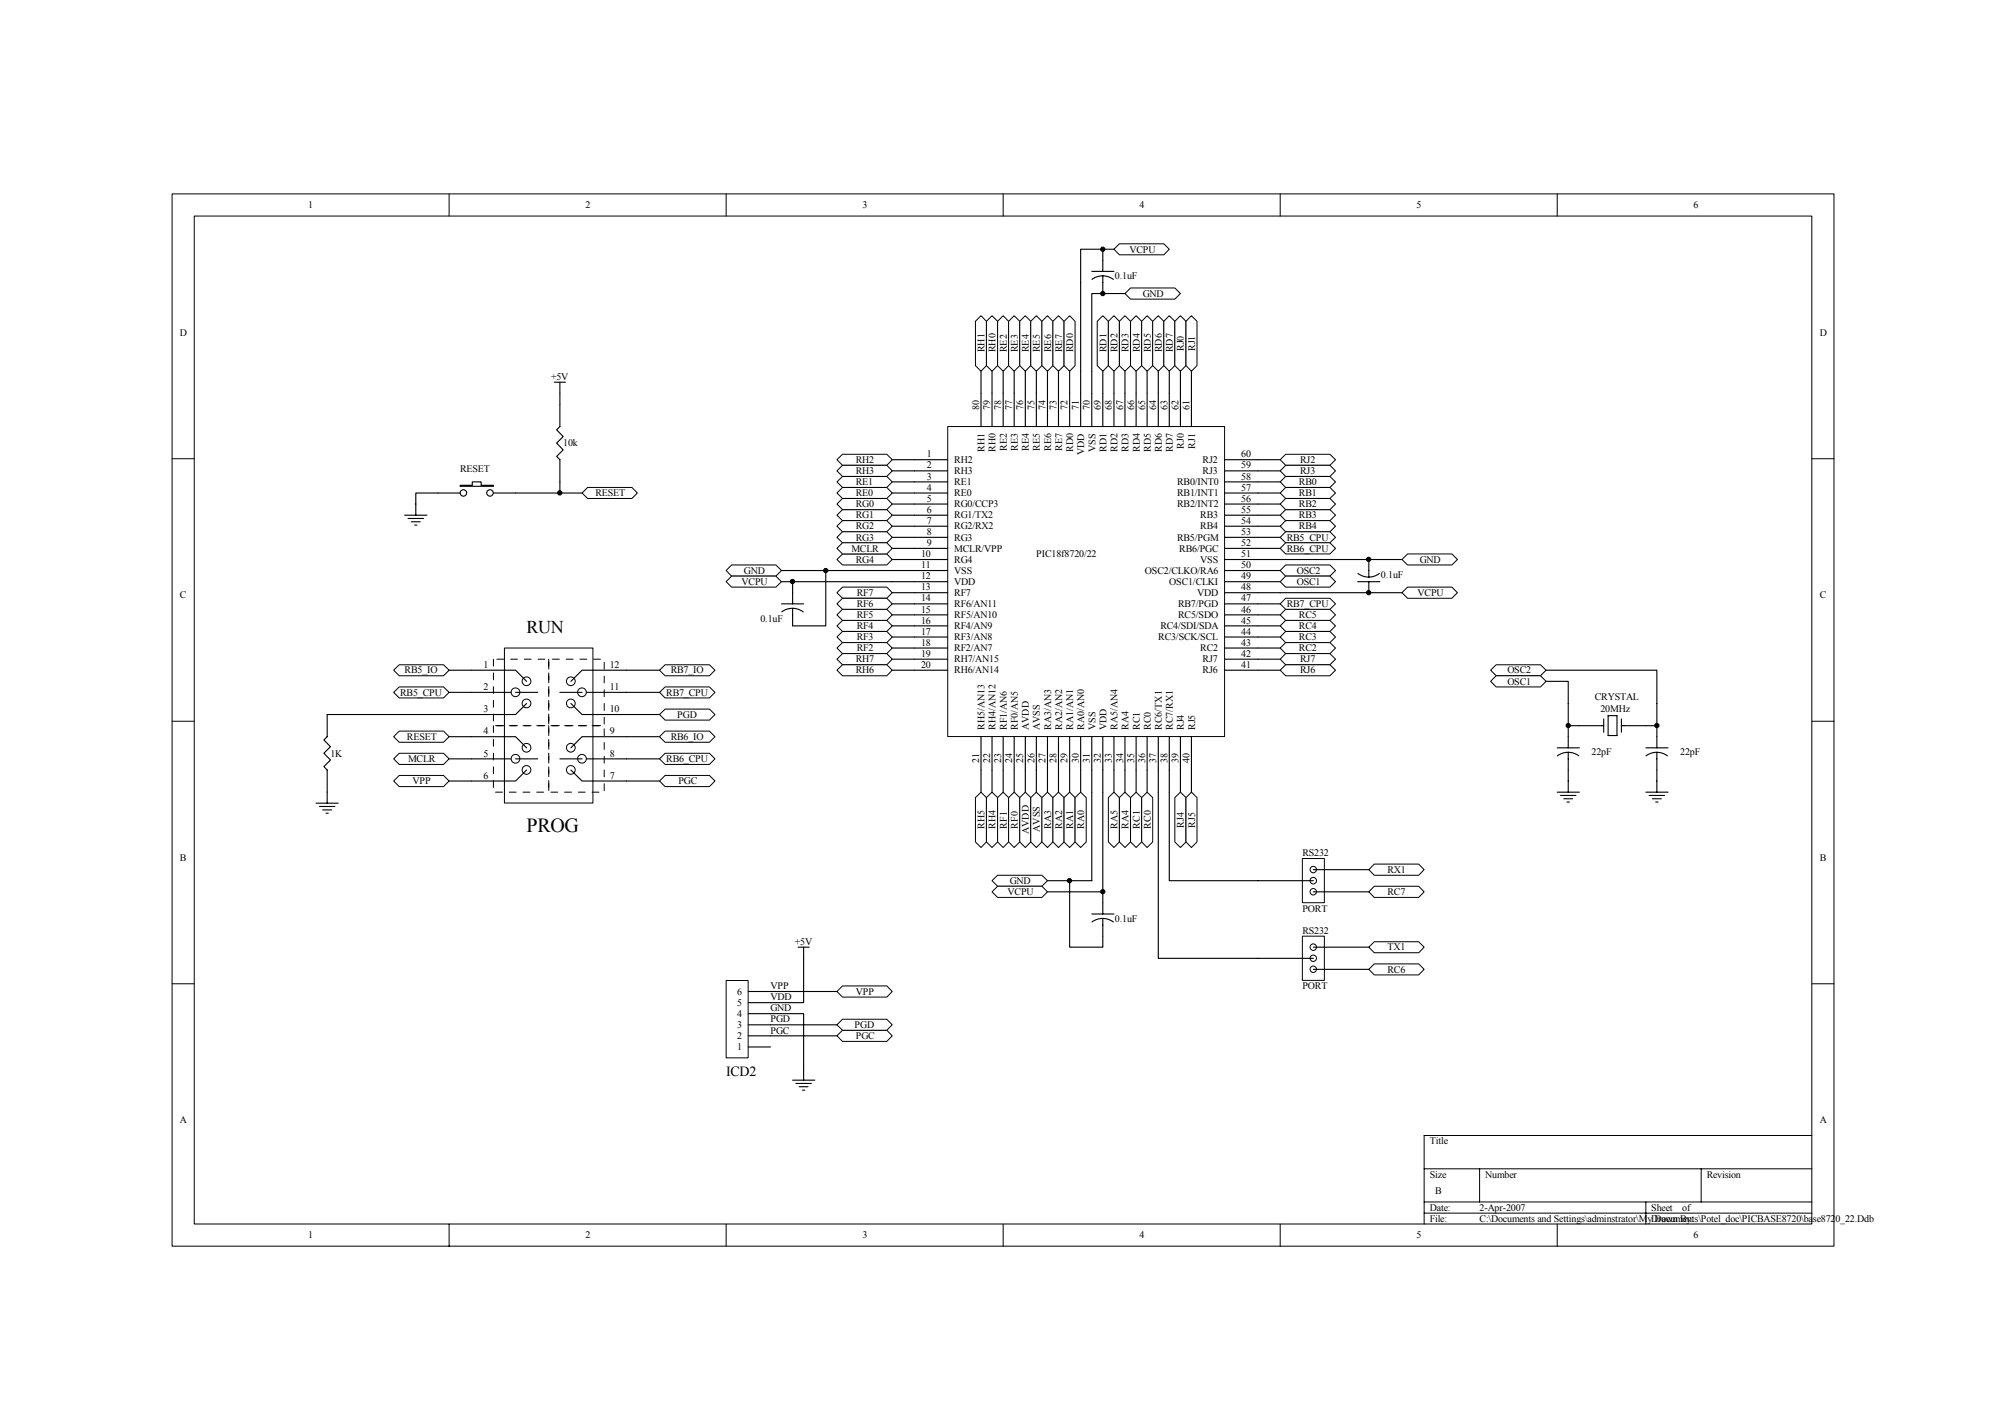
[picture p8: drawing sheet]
<svg xmlns="http://www.w3.org/2000/svg" width="297mm" height="210mm" viewBox="0 0 297 210" stroke-linecap="round" stroke-linejoin="round" font-family="sans-serif">
<g fill="none" stroke="#000" stroke-width=".15">
<path d="M25.5 28.7h246.1v155.8h-246.1zM28.8 32h239.5v149.2h-239.5zM66.5 28.7v3.3M107.5 28.7v3.3M148.5 28.7v3.3M189.6 28.7v3.3M230.6 28.7v3.3M25.5 67.9h3.3M268.3 67.9h3.3M25.5 106.8h3.3M268.3 106.8h3.3M25.5 145.6h3.3"/>
<path d="M268.3 145.6h3.3M210.9 173h57.4M210.9 177.9h57.4M210.9 179.6h57.4M219.1 173v4.9M243.7 177.9v3.3M251.9 173v4.9M268.3 168.1h-57.4v13.1M66.5 181.2v3.3M107.5 181.2v3.3M148.5 181.2v3.3M189.6 181.2v3.3"/>
<path d="M230.6 181.2v3.3"/>
</g>
<g fill="#fff" stroke="#000" stroke-width=".15">
<path d="M123.9 82.8l.9-.8h6.5l.8 .8-.8 .8h-6.5z" fill-rule="evenodd"/>
<path d="M108.3 83.6h6.6l.8 .9-.8 .8h-6.6l-.8-.8z" fill-rule="evenodd"/>
<path d="M108.3 85.3h6.6l.8 .8-.8 .8h-6.6l-.8-.8z" fill-rule="evenodd"/>
<path d="M123.9 87.7l.9-.8h6.5l.8 .8-.8 .9h-6.5z" fill-rule="evenodd"/>
<path d="M123.9 91l.9-.8h6.5l.8 .8-.8 .8h-6.5z" fill-rule="evenodd"/>
<path d="M123.9 92.6l.9-.8h6.5l.8 .8-.8 .9h-6.5z" fill-rule="evenodd"/>
<path d="M123.9 94.3l.9-.8h6.5l.8 .8-.8 .8h-6.5z" fill-rule="evenodd"/>
<path d="M123.9 95.9l.9-.8h6.5l.8 .8-.8 .9h-6.5z" fill-rule="evenodd"/>
<path d="M123.9 89.4l.9-.8h6.5l.8 .8-.8 .8h-6.5z" fill-rule="evenodd"/>
<path d="M123.9 68.1l.9-.9h6.5l.8 .9-.8 .8h-6.5z" fill-rule="evenodd"/>
<path d="M123.9 69.7l.9-.8h6.5l.8 .8-.8 .8h-6.5z" fill-rule="evenodd"/>
<path d="M123.9 71.3l.9-.8h6.5l.8 .8-.8 .9h-6.5z" fill-rule="evenodd"/>
<path d="M123.9 73l.9-.8h6.5l.8 .8-.8 .8h-6.5z" fill-rule="evenodd"/>
<path d="M123.9 76.3l.9-.9h6.5l.8 .9-.8 .8h-6.5z" fill-rule="evenodd"/>
<path d="M123.9 77.9l.9-.8h6.5l.8 .8-.8 .8h-6.5z" fill-rule="evenodd"/>
<path d="M123.9 79.5l.9-.8h6.5l.8 .8-.8 .8h-6.5z" fill-rule="evenodd"/>
<path d="M123.9 81.2l.9-.9h6.5l.8 .9-.8 .8h-6.5z" fill-rule="evenodd"/>
<path d="M123.9 74.6l.9-.8h6.5l.8 .8-.8 .8h-6.5z" fill-rule="evenodd"/>
<path d="M123.9 97.6l.9-.8h6.5l.8 .8-.8 .8h-6.5z" fill-rule="evenodd"/>
<path d="M123.9 99.2l.9-.8h6.5l.8 .8-.8 .8h-6.5z" fill-rule="evenodd"/>
</g>
<g fill="none" stroke="#000" stroke-width=".16">
<path d="M132.1 68.1h3.3M132.1 69.7h3.3M132.1 71.3h3.3M132.1 73h3.3M132.1 74.6h3.3M132.1 76.3h3.3M132.1 77.9h3.3M132.1 79.5h3.3M132.1 81.2h3.3M132.1 82.8h3.3M132.1 84.5h3.3M132.1 86.1h3.3"/>
<path d="M132.1 87.7h3.3M132.1 89.4h3.3M132.1 91h3.3M132.1 92.6h3.3M132.1 94.3h3.3M132.1 95.9h3.3M132.1 99.2h3.3"/>
</g>
<path d="M140.4 63.2h40.9v45.8h-40.9z" fill="#fff"/>
<path d="M140.3 63.1h41v45.9h-41z" fill="none" stroke="#000" stroke-width=".15"/>
<g fill="none" stroke="#000" stroke-width=".16">
<path d="M145.3 58.2v4.9M146.9 58.2v4.9M148.5 58.2v4.9M150.2 58.2v4.9M151.8 58.2v4.9M153.5 58.2v4.9M155.1 58.2v4.9M156.7 58.2v4.9M158.4 58.2v4.9M160 58.2v4.9M161.7 58.2v4.9M163.3 58.2v4.9"/>
<path d="M164.9 58.2v4.9M166.6 58.2v4.9M168.2 58.2v4.9M169.9 58.2v4.9M171.5 58.2v4.9M173.1 58.2v4.9M174.8 58.2v4.9M176.4 58.2v4.9M135.4 68.1h4.9M135.4 69.7h4.9M135.4 71.3h4.9M135.4 73h4.9"/>
<path d="M135.4 74.6h4.9M135.4 76.3h4.9M135.4 77.9h4.9M135.4 79.5h4.9M181.4 68.1h4.9M181.4 69.7h4.9M181.4 71.3h4.9M181.4 73h4.9M181.4 74.6h4.9M181.4 76.3h4.9M181.4 77.9h4.9M181.4 79.5h4.9"/>
<path d="M132.1 97.6h8.2M135.4 81.2h4.9M135.4 82.8h4.9M135.4 84.5h4.9M135.4 86.1h4.9M135.4 87.7h4.9M135.4 89.4h4.9M135.4 91h4.9M135.4 92.6h4.9M135.4 94.3h4.9M135.4 95.9h4.9M135.4 99.2h4.9"/>
<path d="M181.4 81.2h4.9M181.4 82.8h4.9M181.4 84.5h4.9M181.4 86.1h4.9M181.4 87.7h4.9M181.4 89.4h4.9M181.4 91h4.9M181.4 92.6h4.9M181.4 94.3h4.9M181.4 95.9h4.9M181.4 97.6h4.9M181.4 99.2h4.9"/>
<path d="M145.3 109.1v4.9M146.9 109.1v4.9M148.5 109.1v4.9M150.2 109.1v4.9M151.8 109.1v4.9M153.5 109.1v4.9M155.1 109.1v4.9M156.7 109.1v4.9M158.4 109.1v4.9M160 109.1v4.9M161.7 109.1v4.9M163.3 109.1v4.9"/>
<path d="M164.9 109.1v4.9M166.6 109.1v4.9M168.2 109.1v4.9M169.9 109.1v4.9M171.5 109.1v4.9M173.1 109.1v4.9M174.8 109.1v4.9M176.4 109.1v4.9"/>
</g>
<g fill="#fff" stroke="#000" stroke-width=".15">
<path d="M208.4 82h6.6l.8 .8-.8 .8h-6.6l-.8-.8z" fill-rule="evenodd"/>
<path d="M190.4 83.6h6.5l.9 .9-.9 .8h-6.5l-.8-.8z" fill-rule="evenodd"/>
<path d="M190.4 85.3h6.5l.9 .8-.9 .8h-6.5l-.8-.8z" fill-rule="evenodd"/>
<path d="M208.4 86.9h6.6l.8 .8-.8 .9h-6.6l-.8-.9z" fill-rule="evenodd"/>
<path d="M190.4 90.2h6.5l.9 .8-.9 .8h-6.5l-.8-.8z" fill-rule="evenodd"/>
<path d="M190.4 91.8h6.5l.9 .8-.9 .9h-6.5l-.8-.9z" fill-rule="evenodd"/>
<path d="M190.4 93.5h6.5l.9 .8-.9 .8h-6.5l-.8-.8z" fill-rule="evenodd"/>
<path d="M190.4 95.1h6.5l.9 .8-.9 .9h-6.5l-.8-.9z" fill-rule="evenodd"/>
<path d="M190.4 88.6h6.5l.9 .8-.9 .8h-6.5l-.8-.8z" fill-rule="evenodd"/>
<path d="M190.4 67.2h6.5l.9 .9-.9 .8h-6.5l-.8-.8z" fill-rule="evenodd"/>
<path d="M190.4 68.9h6.5l.9 .8-.9 .8h-6.5l-.8-.8z" fill-rule="evenodd"/>
<path d="M190.4 70.5h6.5l.9 .8-.9 .9h-6.5l-.8-.9z" fill-rule="evenodd"/>
<path d="M190.4 72.2h6.5l.9 .8-.9 .8h-6.5l-.8-.8z" fill-rule="evenodd"/>
<path d="M190.4 75.4h6.5l.9 .9-.9 .8h-6.5l-.8-.8z" fill-rule="evenodd"/>
<path d="M190.4 77.1h6.5l.9 .8-.9 .8h-6.5l-.8-.8z" fill-rule="evenodd"/>
<path d="M190.4 78.7h6.5l.9 .8-.9 .8h-6.5l-.8-.8z" fill-rule="evenodd"/>
<path d="M190.4 80.3h6.5l.9 .9-.9 .8h-6.5l-.8-.8z" fill-rule="evenodd"/>
<path d="M190.4 73.8h6.5l.9 .8-.9 .8h-6.5l-.8-.8z" fill-rule="evenodd"/>
<path d="M190.4 96.8h6.5l.9 .8-.9 .8h-6.5l-.8-.8z" fill-rule="evenodd"/>
<path d="M190.4 98.4h6.5l.9 .8-.9 .8h-6.5l-.8-.8z" fill-rule="evenodd"/>
</g>
<g fill="none" stroke="#000" stroke-width=".16">
<path d="M186.3 68.1h3.3M186.3 69.7h3.3M186.3 71.3h3.3M186.3 73h3.3M186.3 74.6h3.3M186.3 76.3h3.3M186.3 77.9h3.3M186.3 79.5h3.3M186.3 81.2h3.3M186.3 82.8h3.3M186.3 84.5h3.3M186.3 86.1h3.3"/>
<path d="M186.3 87.7h3.3M186.3 89.4h3.3M186.3 91h3.3M186.3 92.6h3.3M186.3 94.3h3.3M186.3 95.9h3.3M186.3 97.6h3.3M186.3 99.2h3.3"/>
</g>
<g fill="#fff" stroke="#000" stroke-width=".15">
<path d="M144.4 118.1l.9-.8 .8 .8v6.5l-.8 .9-.9-.9z" fill-rule="evenodd"/>
<path d="M146.1 118.1l.8-.8 .8 .8v6.5l-.8 .9-.8-.9z" fill-rule="evenodd"/>
<path d="M147.7 118.1l.8-.8 .8 .8v6.5l-.8 .9-.8-.9z" fill-rule="evenodd"/>
<path d="M149.3 118.1l.9-.8 .8 .8v6.5l-.8 .9-.9-.9z" fill-rule="evenodd"/>
<path d="M151 118.1l.8-.8 .8 .8v6.5l-.8 .9-.8-.9z" fill-rule="evenodd"/>
<path d="M152.6 118.1l.9-.8 .8 .8v6.5l-.8 .9-.9-.9z" fill-rule="evenodd"/>
<path d="M154.3 118.1l.8-.8 .8 .8v6.5l-.8 .9-.8-.9z" fill-rule="evenodd"/>
<path d="M155.9 118.1l.8-.8 .9 .8v6.5l-.9 .9-.8-.9z" fill-rule="evenodd"/>
<path d="M157.6 118.1l.8-.8 .8 .8v6.5l-.8 .9-.8-.9z" fill-rule="evenodd"/>
<path d="M159.2 118.1l.8-.8 .8 .8v6.5l-.8 .9-.8-.9z" fill-rule="evenodd"/>
<path d="M146.9 130.4l.8-.8h6.6l.8 .8-.8 .8h-6.6z" fill-rule="evenodd"/>
<path d="M146.9 132l.8-.8h6.6l.8 .8-.8 .8h-6.6z" fill-rule="evenodd"/>
<path d="M164.1 118.1l.8-.8 .9 .8v6.5l-.9 .9-.8-.9z" fill-rule="evenodd"/>
<path d="M165.8 118.1l.8-.8 .8 .8v6.5l-.8 .9-.8-.9z" fill-rule="evenodd"/>
<path d="M167.4 118.1l.8-.8 .9 .8v6.5l-.9 .9-.8-.9z" fill-rule="evenodd"/>
<path d="M169.1 118.1l.8-.8 .8 .8v6.5l-.8 .9-.8-.9z" fill-rule="evenodd"/>
<path d="M174 118.1l.8-.8 .8 .8v6.5l-.8 .9-.8-.9z" fill-rule="evenodd"/>
<path d="M175.6 118.1l.8-.8 .8 .8v6.5l-.8 .9-.8-.9z" fill-rule="evenodd"/>
</g>
<g fill="none" stroke="#000" stroke-width=".16">
<path d="M145.3 114v3.3M146.9 114v3.3M148.5 114v3.3M150.2 114v3.3M151.8 114v3.3M153.5 114v3.3M155.1 114v3.3M156.7 114v3.3M158.4 114v3.3M160 114v3.3M161.7 114v3.3M163.3 114v3.3"/>
<path d="M164.9 114v3.3M166.6 114v3.3M168.2 114v3.3M169.9 114v3.3M171.5 114v3.3M173.1 114v3.3M174.8 114v3.3M176.4 114v3.3"/>
</g>
<g fill="#fff" stroke="#000" stroke-width=".15">
<path d="M145.3 46.7l.8 .9v6.5l-.8 .8-.9-.8v-6.5z" fill-rule="evenodd"/>
<path d="M146.9 46.7l.8 .9v6.5l-.8 .8-.8-.8v-6.5z" fill-rule="evenodd"/>
<path d="M147.7 47.6l.8-.9 .8 .9v6.5l-.8 .8-.8-.8z" fill-rule="evenodd"/>
<path d="M150.2 46.7l.8 .9v6.5l-.8 .8-.9-.8v-6.5z" fill-rule="evenodd"/>
<path d="M151.8 46.7l.8 .9v6.5l-.8 .8-.8-.8v-6.5z" fill-rule="evenodd"/>
<path d="M153.5 46.7l.8 .9v6.5l-.8 .8-.9-.8v-6.5z" fill-rule="evenodd"/>
<path d="M155.1 46.7l.8 .9v6.5l-.8 .8-.8-.8v-6.5z" fill-rule="evenodd"/>
<path d="M156.7 46.7l.9 .9v6.5l-.9 .8-.8-.8v-6.5z" fill-rule="evenodd"/>
<path d="M158.4 46.7l.8 .9v6.5l-.8 .8-.8-.8v-6.5z" fill-rule="evenodd"/>
<path d="M165.8 36.1h6.5l.8 .8-.8 .8h-6.5l-.9-.8z" fill-rule="evenodd"/>
<path d="M167.4 42.6h6.6l.8 .9-.8 .8h-6.6l-.8-.8z" fill-rule="evenodd"/>
<path d="M163.3 46.7l.8 .9v6.5l-.8 .8-.8-.8v-6.5z" fill-rule="evenodd"/>
<path d="M164.1 47.6l.8-.9 .9 .9v6.5l-.9 .8-.8-.8z" fill-rule="evenodd"/>
<path d="M166.6 46.7l.8 .9v6.5l-.8 .8-.8-.8v-6.5z" fill-rule="evenodd"/>
<path d="M168.2 46.7l.9 .9v6.5l-.9 .8-.8-.8v-6.5z" fill-rule="evenodd"/>
<path d="M169.9 46.7l.8 .9v6.5l-.8 .8-.8-.8v-6.5z" fill-rule="evenodd"/>
<path d="M171.5 46.7l.8 .9v6.5l-.8 .8-.8-.8v-6.5z" fill-rule="evenodd"/>
<path d="M173.1 46.7l.9 .9v6.5l-.9 .8-.8-.8v-6.5z" fill-rule="evenodd"/>
<path d="M174 47.6l.8-.9 .8 .9v6.5l-.8 .8-.8-.8z" fill-rule="evenodd"/>
<path d="M176.4 46.7l.8 .9v6.5l-.8 .8-.8-.8v-6.5z" fill-rule="evenodd"/>
</g>
<g fill="none" stroke="#000" stroke-width=".16">
<path d="M145.3 54.9v3.3M146.9 54.9v3.3M148.5 54.9v3.3M150.2 54.9v3.3M151.8 54.9v3.3M153.5 54.9v3.3M155.1 54.9v3.3M156.7 54.9v3.3M158.4 54.9v3.3M160 54.9v3.3M161.7 54.9v3.3M163.3 54.9v3.3"/>
<path d="M164.9 54.9v3.3M166.6 54.9v3.3M168.2 54.9v3.3M169.9 54.9v3.3M171.5 54.9v3.3M173.1 54.9v3.3M174.8 54.9v3.3M176.4 54.9v3.3"/>
</g>
<g fill="#fff" stroke="#000" stroke-width=".15">
<path d="M220.7 99.2l.8-.8h6.6l.8 .8-.8 .8h-6.6z" fill-rule="evenodd"/>
<path d="M221.5 100h6.6l.8 .9-.8 .8h-6.6l-.8-.8z" fill-rule="evenodd"/>
</g>
<g fill="none" stroke="#000" stroke-width=".16">
<path d="M228.9 99.2h16.4v11.5M163.3 117.3v14.7M228.9 100.9h3.3v9.8M230.6 110.7h3.3M230.6 117.3h3.3M230.6 111.9a2.65 2.65 0 0 1 3.2 0M231.1 117.8h2.3M231.6 118.2h1.3M232 118.7h.4M232.2 111.4v5.9M232.2 107.4h5.3M237.5 106.4v2"/>
<path d="M238.1 105.9h1.3v3h-1.3zM240.1 107.4h5.2M240.1 106.4v2M243.7 110.7h3.3M243.7 117.3h3.3M243.7 111.9a2.65 2.65 0 0 1 3.2 0M244.2 117.8h2.3M244.7 118.2h1.3M245.2 118.7h.3M245.3 111.4v5.9M161.7 135.3h3.2M161.7 136.5a2.65 2.65 0 0 1 3.2 0"/>
<path d="M163.3 133.6v1.7M163.3 136v2.6"/>
</g>
<g fill="#fff" stroke="#000" stroke-width=".15">
<path d="M203.5 127.9h6.6l.8 .8-.8 .9h-6.6l-.8-.9z" fill-rule="evenodd"/>
<path d="M203.5 139.4h6.6l.8 .8-.8 .8h-6.6l-.8-.8z" fill-rule="evenodd"/>
<path d="M203.5 142.7h6.6l.8 .8-.8 .8h-6.6l-.8-.8z" fill-rule="evenodd"/>
<path d="M203.5 131.2h6.6l.8 .8-.8 .8h-6.6l-.8-.8z" fill-rule="evenodd"/>
</g>
<path d="M192.9 127.1h3.2v6.5h-3.2z" fill="#fff"/>
<path d="M192.8 127.1h3.3v6.5h-3.3z" fill="none" stroke="#000" stroke-width=".15"/>
<g fill="#fff" stroke="#000" stroke-width=".15">
<circle cx="194.5" cy="132" r=".48"/>
<circle cx="194.5" cy="130.4" r=".48"/>
<circle cx="194.5" cy="128.7" r=".48"/>
</g>
<path d="M192.9 138.6h3.2v6.5h-3.2z" fill="#fff"/>
<path d="M192.8 138.6h3.3v6.5h-3.3z" fill="none" stroke="#000" stroke-width=".15"/>
<g fill="#fff" stroke="#000" stroke-width=".15">
<circle cx="194.5" cy="143.5" r=".48"/>
<circle cx="194.5" cy="141.8" r=".48"/>
<circle cx="194.5" cy="140.2" r=".48"/>
</g>
<g fill="none" stroke="#000" stroke-width=".16">
<path d="M82.1 56.6h1.6M82.9 56.6v1.6M64.9 73h3.2M73.1 73h3.2M161.7 117.3v13.1h-6.6M171.5 117.3v24.6h23M173.1 117.3v13.1h21.4M155.1 132h8.2v1.6M158.4 130.4v9.8h4.9v-1.6M194.5 132h8.2M194.5 128.7h8.2M194.5 143.5h8.2"/>
<path d="M194.5 140.2h8.2"/>
</g>
<g fill="#000" stroke="#000" stroke-width=".15">
<circle cx="158.4" cy="130.4" r=".32"/>
<circle cx="163.3" cy="132" r=".32"/>
</g>
<path d="M68.1 71.8h1.8v-.5h1.3v.5h1.9v.2h-5z" fill-rule="evenodd" fill="#fff" stroke="#000" stroke-width=".16"/>
<g fill="none" stroke="#000" stroke-width=".16">
<path d="M82.9 58.2v4.9l-.5 .5 1 1-1 1 1 1-1 1 .5 .5v3.2M59.9 76.3h3.3M60.4 76.8h2.3M60.9 77.2h1.3M61.4 77.7h.3M64.9 73h-3.3v3.3M76.3 73h6.6"/>
<circle cx="68.6" cy="73" r=".48"/>
<circle cx="72.6" cy="73" r=".48"/>
</g>
<g fill="#fff" stroke="#000" stroke-width=".15">
<path d="M98.5 111.5h6.5l.9 .8-.9 .9h-6.5l-.8-.9z" fill-rule="evenodd"/>
<path d="M97.7 102.5l.8-.8h6.5l.9 .8-.9 .8h-6.5z" fill-rule="evenodd"/>
<path d="M87 72.2h6.6l.8 .8-.8 .8h-6.6l-.8-.8z" fill-rule="evenodd"/>
<path d="M97.7 109.1l.8-.9h6.5l.9 .9-.9 .8h-6.5z" fill-rule="evenodd"/>
<path d="M97.7 99.2l.8-.8h6.5l.9 .8-.9 .8h-6.5z" fill-rule="evenodd"/>
</g>
<path d="M82.9 71.3v1.7" fill="none" stroke="#000" stroke-width=".16"/>
<path d="M59.1 111.5h6.6l.8 .8-.8 .9h-6.6l-.8-.9z" fill-rule="evenodd" fill="#fff" stroke="#000" stroke-width=".15"/>
<path d="M82.9 73h3.3" fill="none" stroke="#000" stroke-width=".16"/>
<g fill="#fff" stroke="#000" stroke-width=".15">
<path d="M58.3 109.1l.8-.9h6.6l.8 .9-.8 .8h-6.6z" fill-rule="evenodd"/>
<path d="M58.3 102.5l.8-.8h6.6l.8 .8-.8 .8h-6.6z" fill-rule="evenodd"/>
<path d="M58.3 99.2l.8-.8h6.6l.8 .8-.8 .8h-6.6z" fill-rule="evenodd"/>
</g>
<path d="M46.8 118.9h3.3M47.3 119.4h2.3M47.8 119.9h1.3M48.4 105.8v3.3l-.4 .4 .9 1-.9 1 .9 1-.9 1 .4 .5v4.9M48.3 120.4h.3" fill="none" stroke="#000" stroke-width=".16"/>
<path d="M74.7 95.9h13.1v23h-13.1z" fill="#fff"/>
<path d="M74.7 95.9h13.1v23h-13.1z" fill="none" stroke="#000" stroke-width=".15"/>
<path d="M69.8 99.2h4.9M87.8 99.2h4.9M69.8 102.5h6.5M69.8 105.8h4.9M69.8 109.1h4.9M69.8 112.3h6.5M69.8 115.6h4.9M86.2 102.5h6.5M86.2 112.3h6.5M87.8 105.8h4.9M87.8 109.1h4.9M87.8 115.6h4.9" fill="none" stroke="#000" stroke-width=".16"/>
<g fill="#fff" stroke="#000" stroke-width=".15">
<circle cx="86.2" cy="102.5" r=".65"/>
<circle cx="78" cy="110.7" r=".65"/>
<circle cx="76.3" cy="112.3" r=".65"/>
<circle cx="84.5" cy="110.7" r=".65"/>
<circle cx="84.5" cy="100.8" r=".65"/>
<circle cx="78" cy="100.8" r=".65"/>
<circle cx="76.3" cy="102.5" r=".65"/>
<circle cx="78" cy="104.1" r=".65"/>
<circle cx="78" cy="114" r=".65"/>
<circle cx="86.2" cy="112.3" r=".65"/>
<circle cx="84.5" cy="114" r=".65"/>
<circle cx="84.5" cy="104.1" r=".65"/>
</g>
<path d="M73.1 97.6v9.8h8.2v-9.8h-8.2M81.3 97.6v9.8h8.2v-9.8h-8.2M73.1 107.4v9.9h8.2v-9.9h-8.2M81.3 107.4v9.9h8.2v-9.9h-8.2" fill="none" stroke="#000" stroke-width=".15" stroke-dasharray="1 1 1 1 1 1 1 1"/>
<g fill="none" stroke="#000" stroke-width=".16">
<path d="M66.5 99.2h3.3M74.7 99.2h1.6l1.7 1.7M87.8 99.2h-1.6l-1.7 1.7M48.4 105.8h21.4M66.5 102.5h3.3M66.5 112.3h3.3M66.5 109.1h3.3M74.7 109.1h1.6l1.7 1.6M76.3 102.5h3.3M76.3 112.3h3.3M78 104.1l-1.7 1.7h-1.6M78 114l-1.7 1.6h-1.6"/>
<path d="M82.9 102.5h3.3M82.9 112.3h3.3M84.5 104.1l1.7 1.7h1.6M84.5 114l1.7 1.6h1.6M87.8 109.1h-1.6l-1.7 1.6"/>
</g>
<path d="M58.3 115.6l.8-.8h6.6l.8 .8-.8 .8h-6.6z" fill-rule="evenodd" fill="#fff" stroke="#000" stroke-width=".15"/>
<path d="M66.5 115.6h3.3" fill="none" stroke="#000" stroke-width=".16"/>
<g fill="#fff" stroke="#000" stroke-width=".15">
<path d="M97.7 115.6l.8-.8h6.5l.9 .8-.9 .8h-6.5z" fill-rule="evenodd"/>
<path d="M97.7 105.8l.8-.8h6.5l.9 .8-.9 .8h-6.5z" fill-rule="evenodd"/>
</g>
<path d="M92.7 99.2h5M92.7 102.5h5M92.7 105.8h5M92.7 109.1h5M92.7 112.3h5M92.7 115.6h5" fill="none" stroke="#000" stroke-width=".16"/>
<path d="M107.5 145.2h3.3v11.4h-3.3z" fill="#fff"/>
<path d="M107.5 145.1h3.3v11.5h-3.3z" fill="none" stroke="#000" stroke-width=".15"/>
<path d="M110.8 155h3.3M110.8 153.3h3.3M110.8 151.7h3.3M110.8 150.1h3.3M110.8 148.4h3.3M110.8 146.8h13.1" fill="none" stroke="#000" stroke-width=".16"/>
<g fill="#fff" stroke="#000" stroke-width=".15">
<path d="M123.9 146.8l.9-.9h6.5l.8 .9-.8 .8h-6.5z" fill-rule="evenodd"/>
<path d="M123.9 153.3l.9-.8h6.5l.8 .8-.8 .9h-6.5z" fill-rule="evenodd"/>
<path d="M123.9 151.7l.9-.8h6.5l.8 .8-.8 .8h-6.5z" fill-rule="evenodd"/>
</g>
<g fill="none" stroke="#000" stroke-width=".16">
<path d="M163.3 36.9h1.6M161.7 40.2h3.2M161.7 41.4a2.65 2.65 0 0 1 3.2 0M163.3 40.2v-3.3h-3.3v18M163.3 43.5h-1.6v11.4M163.3 40.8v2.7M163.3 43.5h3.3M115.7 89.4h3.3M115.7 86.1h16.4M115.7 84.5h16.4M115.8 90.6a2.65 2.65 0 0 1 3.1 0M117.4 86.1v3.3"/>
<path d="M122.3 84.5v8.1h-4.9v-2.6M189.6 82.8h18M189.6 87.7h18M201 86.1h3.3M201.1 84.9a2.56 2.56 0 0 0 3.2 0M202.7 82.8v2.6M202.7 86.1v1.6M114.1 150.1h4.9v9.8M114.1 151.7h9.8M114.1 153.3h9.8M117.4 159.9h3.2M118.2 140.2h1.6"/>
<path d="M119 140.2v8.2h-4.9M117.9 160.4h2.2M118.3 160.9h1.4M118.8 161.4h.4"/>
</g>
<g fill="#000" stroke="#000" stroke-width=".15">
<circle cx="163.3" cy="36.9" r=".32"/>
<circle cx="163.3" cy="43.5" r=".32"/>
<circle cx="82.9" cy="73" r=".32"/>
<circle cx="117.3" cy="86.1" r=".32"/>
<circle cx="122.3" cy="84.5" r=".32"/>
<circle cx="202.7" cy="87.7" r=".32"/>
<circle cx="202.7" cy="82.8" r=".32"/>
<circle cx="232.2" cy="107.4" r=".32"/>
<circle cx="245.3" cy="107.4" r=".32"/>
</g>
<text font-size="3" x="78" y="123.1">PROG</text>
<text font-size="2.7" x="78" y="93.6">RUN</text>
<text font-size="2.1" x="107.5" y="159.2">ICD2</text>
<g font-size="1.5">
<text x="45.7" y="30.8">1</text>
<text x="86.7" y="30.8">2</text>
<text x="127.7" y="30.8">3</text>
<text x="168.7" y="30.8">4</text>
<text x="209.7" y="30.8">5</text>
<text x="250.8" y="30.8">6</text>
<text x="165.1" y="41.3">0.1uF</text>
<text x="167.2" y="37.4">VCPU</text>
<text x="169.2" y="43.9">GND</text>
<text x="26.6" y="49.7">D</text>
<text x="145.8" y="52.2" transform="rotate(-90 145.8 52.2)">RH1</text>
<text x="147.4" y="52.2" transform="rotate(-90 147.4 52.2)">RH0</text>
<text x="149.1" y="52.2" transform="rotate(-90 149.1 52.2)">RE2</text>
<text x="150.7" y="52.2" transform="rotate(-90 150.7 52.2)">RE3</text>
<text x="152.4" y="52.2" transform="rotate(-90 152.4 52.2)">RE4</text>
<text x="154" y="52.2" transform="rotate(-90 154 52.2)">RE5</text>
<text x="155.6" y="52.2" transform="rotate(-90 155.6 52.2)">RE6</text>
<text x="157.3" y="52.2" transform="rotate(-90 157.3 52.2)">RE7</text>
<text x="158.9" y="52.2" transform="rotate(-90 158.9 52.2)">RD0</text>
<text x="163.8" y="52.2" transform="rotate(-90 163.8 52.2)">RD1</text>
<text x="165.5" y="52.2" transform="rotate(-90 165.5 52.2)">RD2</text>
<text x="167.1" y="52.2" transform="rotate(-90 167.1 52.2)">RD3</text>
<text x="168.8" y="52.2" transform="rotate(-90 168.8 52.2)">RD4</text>
<text x="170.4" y="52.2" transform="rotate(-90 170.4 52.2)">RD5</text>
<text x="172" y="52.2" transform="rotate(-90 172 52.2)">RD6</text>
<text x="173.7" y="52.2" transform="rotate(-90 173.7 52.2)">RD7</text>
<text x="175.3" y="52" transform="rotate(-90 175.3 52)">RJ0</text>
<text x="177" y="52" transform="rotate(-90 177 52)">RJ1</text>
<text x="269.5" y="49.7">D</text>
<text x="81.6" y="56.2">+5V</text>
<text x="145" y="60.7" transform="rotate(-90 145 60.7)">80</text>
<text x="146.6" y="60.7" transform="rotate(-90 146.6 60.7)">79</text>
<text x="148.2" y="60.7" transform="rotate(-90 148.2 60.7)">78</text>
<text x="149.9" y="60.7" transform="rotate(-90 149.9 60.7)">77</text>
<text x="151.5" y="60.7" transform="rotate(-90 151.5 60.7)">76</text>
<text x="153.2" y="60.7" transform="rotate(-90 153.2 60.7)">75</text>
<text x="154.8" y="60.7" transform="rotate(-90 154.8 60.7)">74</text>
<text x="156.5" y="60.7" transform="rotate(-90 156.5 60.7)">73</text>
<text x="158.1" y="60.7" transform="rotate(-90 158.1 60.7)">72</text>
<text x="159.7" y="60.7" transform="rotate(-90 159.7 60.7)">71</text>
<text x="161.4" y="60.7" transform="rotate(-90 161.4 60.7)">70</text>
<text x="163" y="60.7" transform="rotate(-90 163 60.7)">69</text>
<text x="164.7" y="60.7" transform="rotate(-90 164.7 60.7)">68</text>
<text x="166.3" y="60.7" transform="rotate(-90 166.3 60.7)">67</text>
<text x="167.9" y="60.7" transform="rotate(-90 167.9 60.7)">66</text>
<text x="169.6" y="60.7" transform="rotate(-90 169.6 60.7)">65</text>
<text x="171.2" y="60.7" transform="rotate(-90 171.2 60.7)">64</text>
<text x="172.9" y="60.7" transform="rotate(-90 172.9 60.7)">63</text>
<text x="174.5" y="60.7" transform="rotate(-90 174.5 60.7)">62</text>
<text x="176.1" y="60.7" transform="rotate(-90 176.1 60.7)">61</text>
<text x="68.1" y="69.8">RESET</text>
<text x="83.4" y="66.1">10k</text>
<text x="126.7" y="68.5">RH2</text>
<text x="126.7" y="70.2">RH3</text>
<text x="126.7" y="71.8">RE1</text>
<text x="137.2" y="67.7">1</text>
<text x="137.2" y="69.3">2</text>
<text x="137.2" y="71">3</text>
<text x="141.3" y="68.5">RH2</text>
<text x="141.3" y="70.2">RH3</text>
<text x="141.3" y="71.8">RE1</text>
<text x="145.8" y="66.9" transform="rotate(-90 145.8 66.9)">RH1</text>
<text x="147.4" y="66.9" transform="rotate(-90 147.4 66.9)">RH0</text>
<text x="149.1" y="66.7" transform="rotate(-90 149.1 66.7)">RE2</text>
<text x="150.7" y="66.7" transform="rotate(-90 150.7 66.7)">RE3</text>
<text x="152.4" y="66.7" transform="rotate(-90 152.4 66.7)">RE4</text>
<text x="154" y="66.7" transform="rotate(-90 154 66.7)">RE5</text>
<text x="155.6" y="66.7" transform="rotate(-90 155.6 66.7)">RE6</text>
<text x="157.3" y="66.7" transform="rotate(-90 157.3 66.7)">RE7</text>
<text x="158.9" y="66.9" transform="rotate(-90 158.9 66.9)">RD0</text>
<text x="160.5" y="67.4" transform="rotate(-90 160.5 67.4)">VDD</text>
<text x="162.2" y="66.9" transform="rotate(-90 162.2 66.9)">VSS</text>
<text x="163.8" y="66.9" transform="rotate(-90 163.8 66.9)">RD1</text>
<text x="165.5" y="66.9" transform="rotate(-90 165.5 66.9)">RD2</text>
<text x="167.1" y="66.9" transform="rotate(-90 167.1 66.9)">RD3</text>
<text x="168.8" y="66.9" transform="rotate(-90 168.8 66.9)">RD4</text>
<text x="170.4" y="66.9" transform="rotate(-90 170.4 66.9)">RD5</text>
<text x="172" y="66.9" transform="rotate(-90 172 66.9)">RD6</text>
<text x="173.7" y="66.9" transform="rotate(-90 173.7 66.9)">RD7</text>
<text x="174.3" y="71.8">RB0/INT0</text>
<text x="175.3" y="66.4" transform="rotate(-90 175.3 66.4)">RJ0</text>
<text x="177" y="66.4" transform="rotate(-90 177 66.4)">RJ1</text>
<text x="178.1" y="70.2">RJ3</text>
<text x="178.1" y="68.5">RJ2</text>
<text x="183.8" y="69.3">59</text>
<text x="183.8" y="67.7">60</text>
<text x="183.8" y="71">58</text>
<text x="192.3" y="71.8">RB0</text>
<text x="192.5" y="68.5">RJ2</text>
<text x="192.5" y="70.2">RJ3</text>
<text x="88.2" y="73.4">RESET</text>
<text x="126.7" y="73.4">RE0</text>
<text x="126.7" y="76.7">RG1</text>
<text x="126.7" y="75.1">RG0</text>
<text x="137.2" y="72.6">4</text>
<text x="137.2" y="74.3">5</text>
<text x="137.2" y="75.9">6</text>
<text x="137.2" y="77.6">7</text>
<text x="141.3" y="73.4">RE0</text>
<text x="141.3" y="75.1">RG0/CCP3</text>
<text x="141.3" y="76.7">RG1/TX2</text>
<text x="174.3" y="75.1">RB2/INT2</text>
<text x="174.3" y="73.4">RB1/INT1</text>
<text x="177.7" y="76.7">RB3</text>
<text x="183.8" y="77.6">54</text>
<text x="183.8" y="75.9">55</text>
<text x="183.8" y="74.3">56</text>
<text x="183.8" y="72.6">57</text>
<text x="192.3" y="73.4">RB1</text>
<text x="192.3" y="76.7">RB3</text>
<text x="192.3" y="75.1">RB2</text>
<text x="126.1" y="81.6">MCLR</text>
<text x="126.7" y="83.3">RG4</text>
<text x="126.7" y="78.4">RG2</text>
<text x="126.7" y="80">RG3</text>
<text x="136.4" y="82.5">10</text>
<text x="137.2" y="79.2">8</text>
<text x="137.2" y="80.8">9</text>
<text x="141.3" y="78.4">RG2/RX2</text>
<text x="141.3" y="80">RG3</text>
<text x="141.3" y="81.6">MCLR/VPP</text>
<text x="141.3" y="83.3">RG4</text>
<text x="153.5" y="82.5">PIC18f8720/22</text>
<text x="174.3" y="80">RB5/PGM</text>
<text x="174.6" y="81.6">RB6/PGC</text>
<text x="177.7" y="83.3">VSS</text>
<text x="177.7" y="78.4">RB4</text>
<text x="183.8" y="82.5">51</text>
<text x="183.8" y="80.8">52</text>
<text x="183.8" y="79.2">53</text>
<text x="190.5" y="80">RB5_CPU</text>
<text x="190.5" y="81.6">RB6_CPU</text>
<text x="192.3" y="78.4">RB4</text>
<text x="210.2" y="83.3">GND</text>
<text x="26.6" y="88.5">C</text>
<text x="109.8" y="86.6">VCPU</text>
<text x="110.1" y="84.9">GND</text>
<text x="126.9" y="88.2">RF7</text>
<text x="126.9" y="89.9">RF6</text>
<text x="136.4" y="84.1">11</text>
<text x="136.4" y="85.7">12</text>
<text x="136.4" y="87.4">13</text>
<text x="136.4" y="89">14</text>
<text x="141.3" y="84.9">VSS</text>
<text x="141.3" y="86.6">VDD</text>
<text x="141.3" y="88.2">RF7</text>
<text x="141.3" y="89.9">RF6/AN11</text>
<text x="169.5" y="84.9">OSC2/CLKO/RA6</text>
<text x="173.1" y="86.6">OSC1/CLKI</text>
<text x="174.5" y="89.9">RB7/PGD</text>
<text x="177.2" y="88.2">VDD</text>
<text x="183.8" y="87.4">48</text>
<text x="183.8" y="89">47</text>
<text x="183.8" y="85.7">49</text>
<text x="183.8" y="84.1">50</text>
<text x="190.5" y="89.9">RB7_CPU</text>
<text x="192" y="84.9">OSC2</text>
<text x="192" y="86.6">OSC1</text>
<text x="204.5" y="85.6">0.1uF</text>
<text x="209.9" y="88.2">VCPU</text>
<text x="269.5" y="88.5">C</text>
<text x="112.6" y="92.1">0.1uF</text>
<text x="126.9" y="91.5">RF5</text>
<text x="126.9" y="93.1">RF4</text>
<text x="126.9" y="94.8">RF3</text>
<text x="136.4" y="90.7">15</text>
<text x="136.4" y="92.3">16</text>
<text x="136.4" y="93.9">17</text>
<text x="136.4" y="95.6">18</text>
<text x="141.3" y="91.5">RF5/AN10</text>
<text x="141.3" y="93.1">RF4/AN9</text>
<text x="141.3" y="94.8">RF3/AN8</text>
<text x="171.5" y="94.8">RC3/SCK/SCL</text>
<text x="171.8" y="93.1">RC4/SDI/SDA</text>
<text x="174.5" y="91.5">RC5/SDO</text>
<text x="183.8" y="95.6">43</text>
<text x="183.8" y="93.9">44</text>
<text x="183.8" y="90.7">46</text>
<text x="183.8" y="92.3">45</text>
<text x="192.3" y="91.5">RC5</text>
<text x="192.3" y="93.1">RC4</text>
<text x="192.3" y="94.8">RC3</text>
<text x="59.9" y="99.7">RB5_IO</text>
<text x="71.6" y="98.9">1</text>
<text x="90.3" y="98.9">12</text>
<text x="99.3" y="99.7">RB7_IO</text>
<text x="126.7" y="98">RH7</text>
<text x="126.7" y="99.7">RH6</text>
<text x="126.9" y="96.4">RF2</text>
<text x="136.4" y="97.2">19</text>
<text x="136.4" y="98.9">20</text>
<text x="141.3" y="96.4">RF2/AN7</text>
<text x="141.3" y="98">RH7/AN15</text>
<text x="141.3" y="99.7">RH6/AN14</text>
<text x="177.7" y="96.4">RC2</text>
<text x="178.1" y="99.7">RJ6</text>
<text x="178.1" y="98">RJ7</text>
<text x="183.8" y="98.9">41</text>
<text x="183.8" y="97.2">42</text>
<text x="192.3" y="96.4">RC2</text>
<text x="192.5" y="98">RJ7</text>
<text x="192.5" y="99.7">RJ6</text>
<text x="223.2" y="99.7">OSC2</text>
<text x="223.2" y="101.3">OSC1</text>
<text x="59.3" y="103">RB5_CPU</text>
<text x="71.6" y="102.2">2</text>
<text x="71.6" y="105.4">3</text>
<text x="90.3" y="105.4">10</text>
<text x="90.3" y="102.2">11</text>
<text x="98.7" y="103">RB7_CPU</text>
<text x="100.3" y="106.3">PGD</text>
<text x="236.2" y="103.6">CRYSTAL</text>
<text x="237" y="105.4">20MHz</text>
<text x="48.9" y="112">1K</text>
<text x="60.3" y="109.5">RESET</text>
<text x="60.4" y="112.8">MCLR</text>
<text x="71.6" y="108.7">4</text>
<text x="71.6" y="112">5</text>
<text x="90.3" y="112">8</text>
<text x="90.3" y="108.7">9</text>
<text x="98.7" y="112.8">RB6_CPU</text>
<text x="99.3" y="109.5">RB6_IO</text>
<text x="145" y="113" transform="rotate(-90 145 113)">21</text>
<text x="145.8" y="108.1" transform="rotate(-90 145.8 108.1)">RH5/AN13</text>
<text x="146.6" y="113" transform="rotate(-90 146.6 113)">22</text>
<text x="147.4" y="108.1" transform="rotate(-90 147.4 108.1)">RH4/AN12</text>
<text x="148.2" y="113" transform="rotate(-90 148.2 113)">23</text>
<text x="149.1" y="108.1" transform="rotate(-90 149.1 108.1)">RF1/AN6</text>
<text x="149.9" y="113" transform="rotate(-90 149.9 113)">24</text>
<text x="150.7" y="108.1" transform="rotate(-90 150.7 108.1)">RF0/AN5</text>
<text x="151.5" y="113" transform="rotate(-90 151.5 113)">25</text>
<text x="152.4" y="108.1" transform="rotate(-90 152.4 108.1)">AVDD</text>
<text x="153.2" y="113" transform="rotate(-90 153.2 113)">26</text>
<text x="154" y="108.1" transform="rotate(-90 154 108.1)">AVSS</text>
<text x="154.8" y="113" transform="rotate(-90 154.8 113)">27</text>
<text x="155.6" y="108.1" transform="rotate(-90 155.6 108.1)">RA3/AN3</text>
<text x="156.5" y="113" transform="rotate(-90 156.5 113)">28</text>
<text x="157.3" y="108.1" transform="rotate(-90 157.3 108.1)">RA2/AN2</text>
<text x="158.1" y="113" transform="rotate(-90 158.1 113)">29</text>
<text x="158.9" y="108.1" transform="rotate(-90 158.9 108.1)">RA1/AN1</text>
<text x="159.7" y="113" transform="rotate(-90 159.7 113)">30</text>
<text x="160.5" y="108.1" transform="rotate(-90 160.5 108.1)">RA0/AN0</text>
<text x="161.4" y="113" transform="rotate(-90 161.4 113)">31</text>
<text x="162.2" y="108.1" transform="rotate(-90 162.2 108.1)">VSS</text>
<text x="163" y="113" transform="rotate(-90 163 113)">32</text>
<text x="163.8" y="108.1" transform="rotate(-90 163.8 108.1)">VDD</text>
<text x="164.7" y="113" transform="rotate(-90 164.7 113)">33</text>
<text x="165.5" y="108.1" transform="rotate(-90 165.5 108.1)">RA5/AN4</text>
<text x="166.3" y="113" transform="rotate(-90 166.3 113)">34</text>
<text x="167.1" y="108.1" transform="rotate(-90 167.1 108.1)">RA4</text>
<text x="167.9" y="113" transform="rotate(-90 167.9 113)">35</text>
<text x="168.8" y="108.1" transform="rotate(-90 168.8 108.1)">RC1</text>
<text x="169.6" y="113" transform="rotate(-90 169.6 113)">36</text>
<text x="170.4" y="108.1" transform="rotate(-90 170.4 108.1)">RC0</text>
<text x="171.2" y="113" transform="rotate(-90 171.2 113)">37</text>
<text x="172" y="108.1" transform="rotate(-90 172 108.1)">RC6/TX1</text>
<text x="172.9" y="113" transform="rotate(-90 172.9 113)">38</text>
<text x="173.7" y="108.1" transform="rotate(-90 173.7 108.1)">RC7/RX1</text>
<text x="174.5" y="113" transform="rotate(-90 174.5 113)">39</text>
<text x="175.3" y="108.1" transform="rotate(-90 175.3 108.1)">RJ4</text>
<text x="176.1" y="113" transform="rotate(-90 176.1 113)">40</text>
<text x="177" y="108.1" transform="rotate(-90 177 108.1)">RJ5</text>
<text x="235.7" y="111.8">22pF</text>
<text x="248.8" y="111.8">22pF</text>
<text x="61.1" y="116.1">VPP</text>
<text x="71.6" y="115.3">6</text>
<text x="90.3" y="115.3">7</text>
<text x="100.5" y="116.1">PGC</text>
<text x="145.8" y="122.7" transform="rotate(-90 145.8 122.7)">RH5</text>
<text x="147.4" y="122.7" transform="rotate(-90 147.4 122.7)">RH4</text>
<text x="149.1" y="122.7" transform="rotate(-90 149.1 122.7)">RF1</text>
<text x="150.7" y="122.7" transform="rotate(-90 150.7 122.7)">RF0</text>
<text x="152.4" y="123.5" transform="rotate(-90 152.4 123.5)">AVDD</text>
<text x="154" y="123.2" transform="rotate(-90 154 123.2)">AVSS</text>
<text x="155.6" y="122.7" transform="rotate(-90 155.6 122.7)">RA3</text>
<text x="157.3" y="122.7" transform="rotate(-90 157.3 122.7)">RA2</text>
<text x="158.9" y="122.7" transform="rotate(-90 158.9 122.7)">RA1</text>
<text x="160.5" y="122.7" transform="rotate(-90 160.5 122.7)">RA0</text>
<text x="165.5" y="122.7" transform="rotate(-90 165.5 122.7)">RA5</text>
<text x="167.1" y="122.7" transform="rotate(-90 167.1 122.7)">RA4</text>
<text x="168.8" y="122.7" transform="rotate(-90 168.8 122.7)">RC1</text>
<text x="170.4" y="122.7" transform="rotate(-90 170.4 122.7)">RC0</text>
<text x="175.3" y="122.5" transform="rotate(-90 175.3 122.5)">RJ4</text>
<text x="177" y="122.5" transform="rotate(-90 177 122.5)">RJ5</text>
<text x="26.6" y="127.4">B</text>
<text x="149.5" y="130.9">GND</text>
<text x="192.8" y="126.7">RS232</text>
<text x="205.5" y="129.2">RX1</text>
<text x="269.5" y="127.4">B</text>
<text x="149.2" y="132.5">VCPU</text>
<text x="165.1" y="136.4">0.1uF</text>
<text x="192.8" y="134.9">PORT</text>
<text x="205.5" y="132.5">RC7</text>
<text x="117.7" y="139.9">+5V</text>
<text x="192.8" y="138.2">RS232</text>
<text x="205.5" y="140.7">TX1</text>
<text x="205.5" y="144">RC6</text>
<text x="109.2" y="148.9">5</text>
<text x="109.2" y="147.2">6</text>
<text x="114.1" y="148.1">VDD</text>
<text x="114.1" y="149.7">GND</text>
<text x="114.1" y="146.4">VPP</text>
<text x="126.7" y="147.2">VPP</text>
<text x="192.8" y="146.4">PORT</text>
<text x="109.2" y="155.4">1</text>
<text x="109.2" y="153.8">2</text>
<text x="109.2" y="152.2">3</text>
<text x="109.2" y="150.5">4</text>
<text x="114.1" y="153">PGC</text>
<text x="114.1" y="151.3">PGD</text>
<text x="126.6" y="152.2">PGD</text>
<text x="126.7" y="153.8">PGC</text>
<text x="26.6" y="166.3">A</text>
<text x="269.5" y="166.3">A</text>
<text x="211.7" y="169.4">Title</text>
<text x="211.7" y="174.3">Size</text>
<text x="211.7" y="179.2">Date:</text>
<text x="212.5" y="176.8">B</text>
<text x="219.1" y="179.2">2-Apr-2007</text>
<text x="219.9" y="174.3">Number</text>
<text x="244.5" y="179.2">Sheet</text>
<text x="249.1" y="179.2">of</text>
<text x="252.7" y="174.3">Revision</text>
<text x="45.7" y="183.3">1</text>
<text x="86.7" y="183.3">2</text>
<text x="127.7" y="183.3">3</text>
<text x="168.7" y="183.3">4</text>
<text x="209.7" y="183.3">5</text>
<text x="211.7" y="180.9">File:</text>
<text x="219.1" y="180.9">C:\Documents and Settings\adminstrator\My Documents\Potel_doc\PICBASE8720\base8720_22.Ddb</text>
<text x="244.5" y="180.9">Drawn By:</text>
<text x="250.8" y="183.3">6</text>
</g>
</svg>
